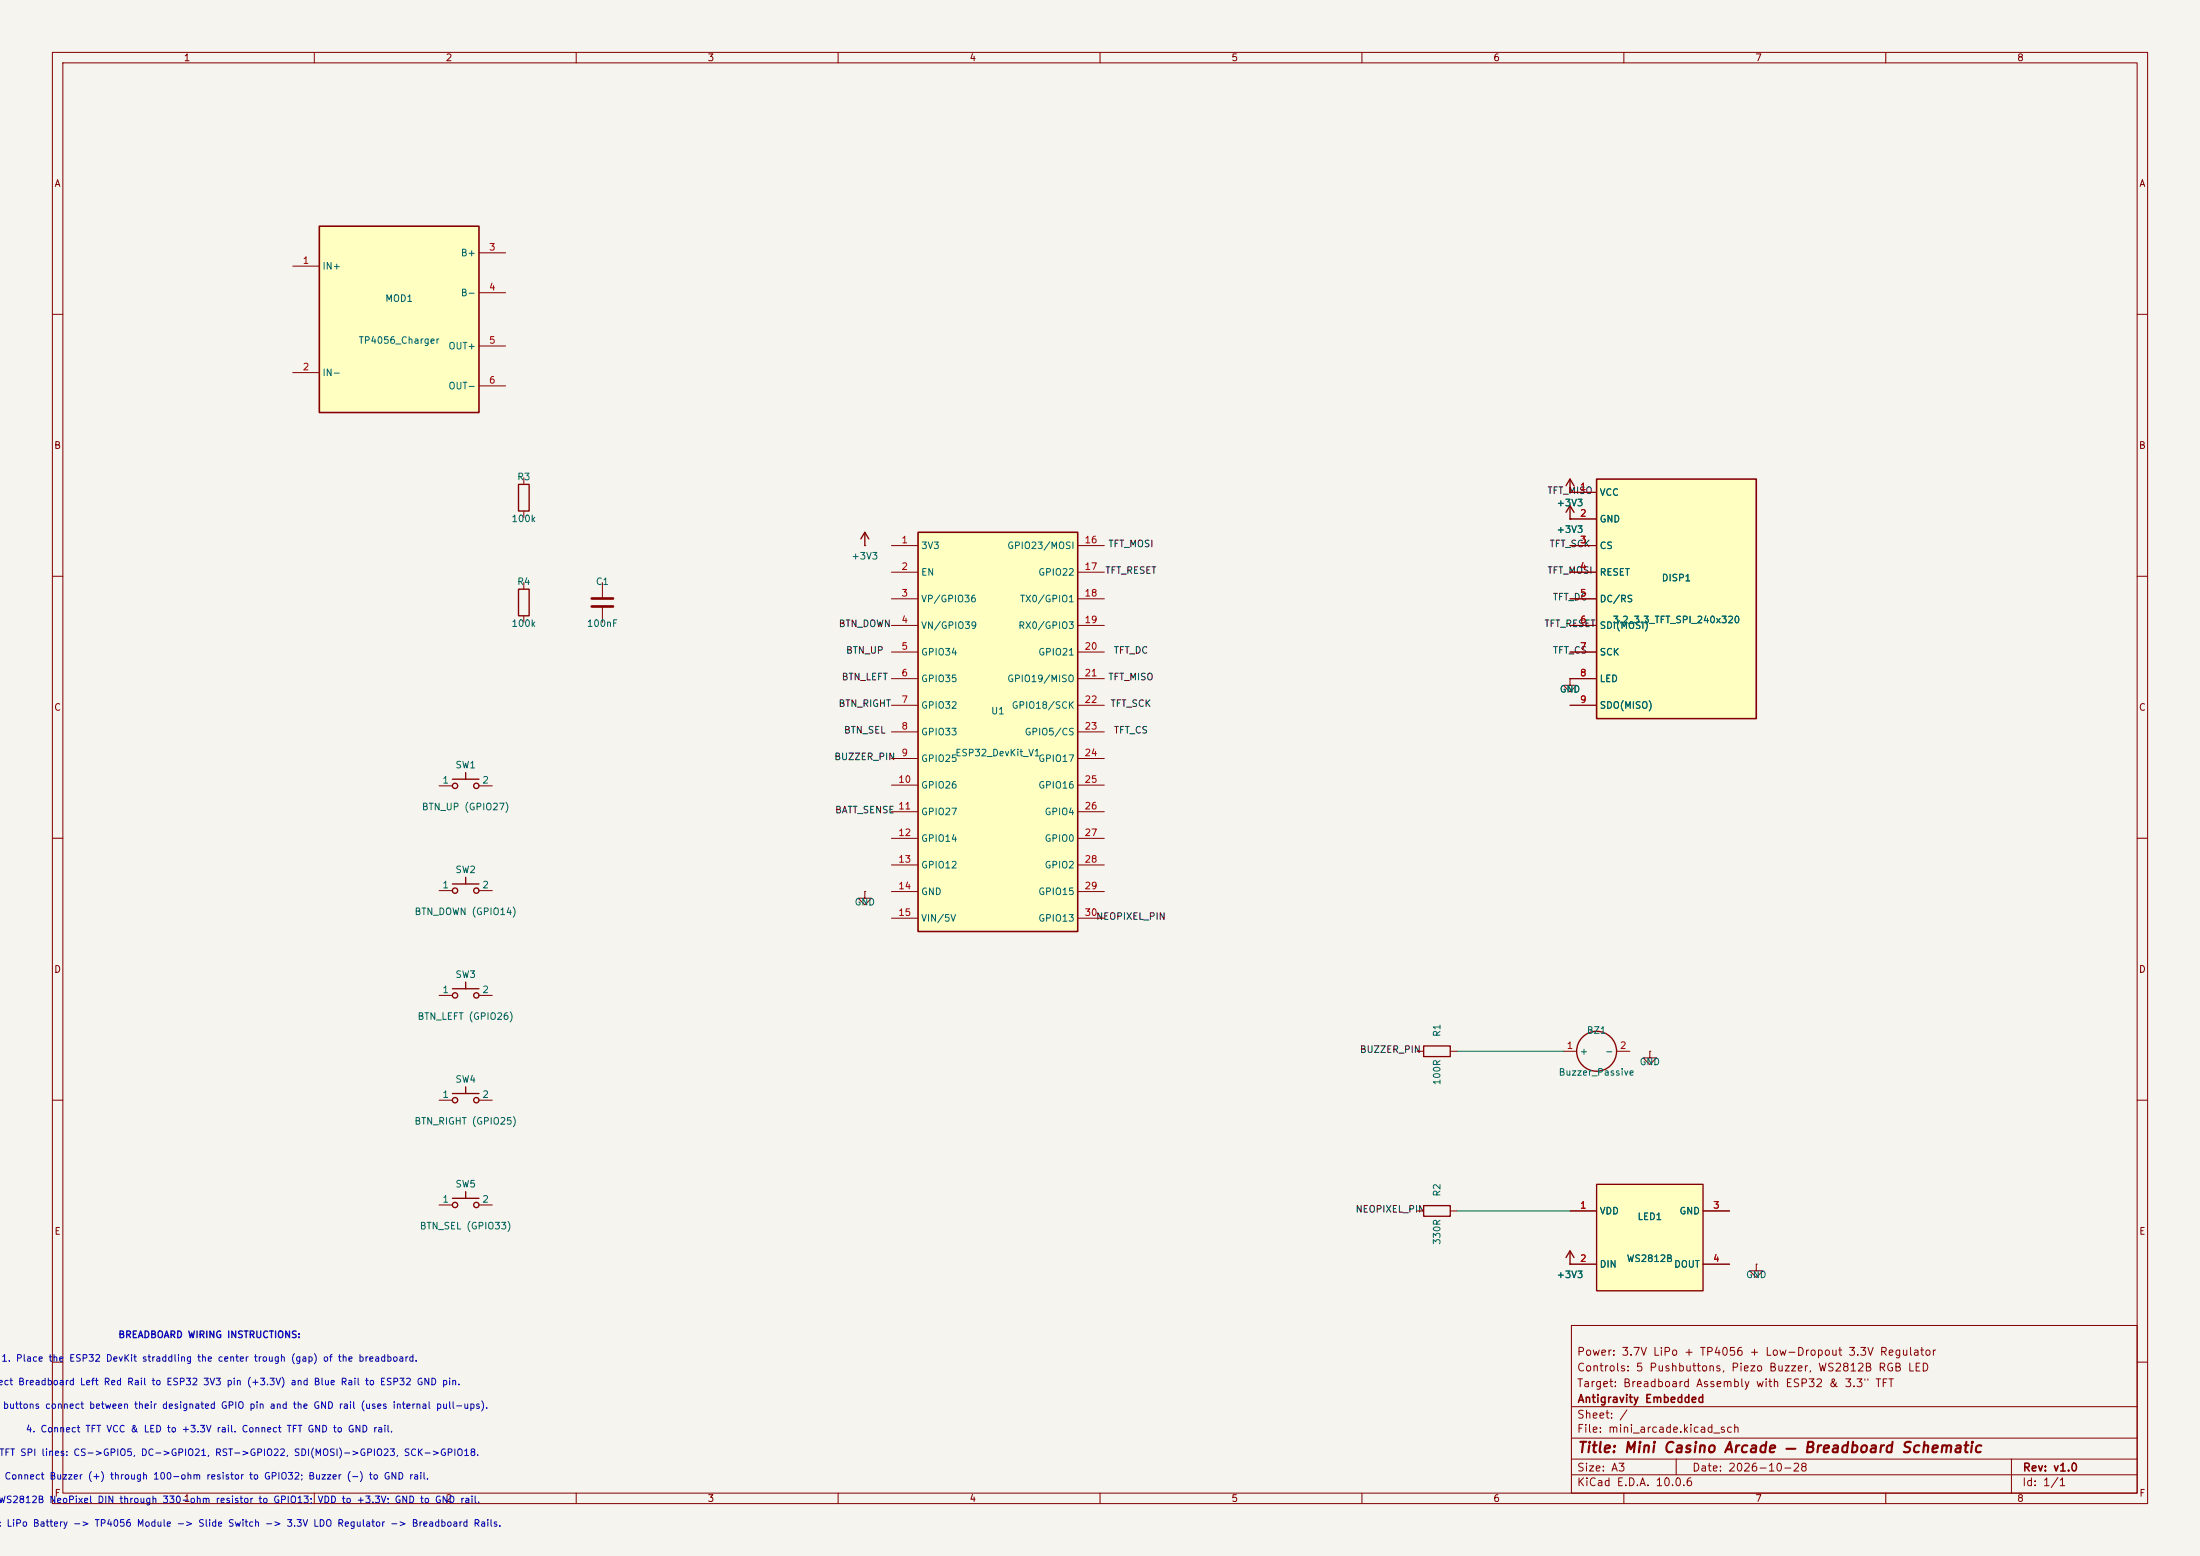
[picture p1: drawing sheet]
<svg xmlns="http://www.w3.org/2000/svg" width="420mm" height="297mm" viewBox="0 0 420 297" stroke-linecap="round" stroke-linejoin="round" font-family="sans-serif">
<path d="M0 0h420v297h-420z" fill="#f5f4ef" stroke="#f5f4ef" stroke-width=".19"/>
<g fill="none" stroke="#840000" stroke-width=".19">
<path d="M10 10h400v277h-400zM12 12h396v273h-396zM60 10v2M110 10v2M160 10v2M210 10v2M260 10v2M310 10v2M360 10v2M10 60h2M408 60h2M10 110h2"/>
<path d="M408 110h2M10 160h2M408 160h2M10 210h2M408 210h2M300 253h108v32h-108zM10 260h2M300 278.5h108M300 274.5h108M300 268.5h108M320 278.5v3M384 278.5v6.5"/>
<path d="M408 260h2M60 285v2M110 285v2M160 285v2M210 285v2M260 285v2M300 281.5h108M310 285v2M360 285v2"/>
</g>
<path d="M175.3 101.6h30.4v76.2h-30.4z" fill="#ffffc2"/>
<path d="M175.3 101.6h30.4v76.2h-30.4z" fill="none" stroke="#840000" stroke-width=".3"/>
<g fill="none" stroke="#840000" stroke-width=".19">
<path d="M299.7 94h.1M299.7 99.1h.1M170.2 104.1h5.1M170.2 109.2h5.1M170.2 114.3h5.1M170.2 119.4h5.1M205.7 104.1h5.1M205.7 109.2h5.1M205.7 114.3h5.1M205.7 119.4h5.1M170.2 124.5h5.1M170.2 129.5h5.1"/>
<path d="M170.2 134.6h5.1M170.2 139.7h5.1M205.7 124.5h5.1M205.7 129.5h5.1M205.7 134.6h5.1M205.7 139.7h5.1M299.7 129.5v1.3h1.3l-1.3 1.3-1.3-1.3h1.3M299.7 129.5h.1M170.2 144.8h5.1M170.2 149.9h5.1M170.2 154.9h5.1M205.7 144.8h5.1"/>
<path d="M205.7 149.9h5.1M205.7 154.9h5.1M165.1 170.2v1.3h1.3l-1.3 1.2-1.3-1.2h1.3M165.1 170.2h.1M170.2 160h5.1M170.2 165.1h5.1M170.2 170.2h5.1M170.2 175.3h5.1M205.7 160h5.1M205.7 165.1h5.1M205.7 170.2h5.1M205.7 175.3h5.1"/>
<path d="M83.8 190h2.6M91.4 190h2.6M270.5 200.7h1.3M276.9 200.7h1.2"/>
</g>
<g fill="none" stroke="#840000" stroke-width=".25">
<path d="M299 92.7l.7-1.3 .8 1.3M299 97.8l.7-1.3 .8 1.3M299.7 91.4v2.6M299.7 96.5v2.6M86.4 188.7h5M88.9 187.5v1.2M271.8 199.6h5.1v2.1h-5.1z"/>
<circle cx="86.9" cy="190" r=".51"/>
<circle cx="90.9" cy="190" r=".51"/>
</g>
<path d="M304.8 91.4h30.5v45.8h-30.5z" fill="#ffffc2"/>
<path d="M304.8 91.4h30.5v45.8h-30.5z" fill="none" stroke="#840000" stroke-width=".3"/>
<path d="M299.7 94h5.1M299.7 99.1h5.1M299.7 104.1h5.1M299.7 109.2h5.1M299.7 114.3h5.1M299.7 119.4h5.1M299.7 124.5h5.1M299.7 129.5h5.1M299.7 134.6h5.1M298.4 200.7h2.6M308.6 200.7h2.5" fill="none" stroke="#840000" stroke-width=".19"/>
<circle cx="304.8" cy="200.7" r="3.8" fill="none" stroke="#840000" stroke-width=".25"/>
<path d="M304.8 226.1h20.3v20.3h-20.3z" fill="#ffffc2"/>
<g fill="none" stroke="#840000" stroke-width=".25">
<path d="M86.4 148.7h5M88.9 147.5v1.2M86.4 168.7h5M88.9 167.5v1.2M86.4 208.7h5M88.9 207.5v1.2M86.4 228.7h5M88.9 227.5v1.2M271.8 230.1h5.1v2.1h-5.1zM299.7 238.8v2.5M304.8 226.1h20.3v20.3h-20.3zM299 240l.7-1.2 .8 1.2"/>
<circle cx="86.9" cy="150" r=".51"/>
<circle cx="90.9" cy="150" r=".51"/>
<circle cx="86.9" cy="170" r=".51"/>
<circle cx="90.9" cy="170" r=".51"/>
<circle cx="86.9" cy="210" r=".51"/>
<circle cx="90.9" cy="210" r=".51"/>
<circle cx="86.9" cy="230" r=".51"/>
<circle cx="90.9" cy="230" r=".51"/>
</g>
<g fill="none" stroke="#840000" stroke-width=".19">
<path d="M83.8 150h2.6M91.4 150h2.6M83.8 170h2.6M91.4 170h2.6M83.8 210h2.6M91.4 210h2.6M315 200.7v1.2h1.2l-1.2 1.3-1.3-1.3h1.3M315 200.7h.1M83.8 230h2.6M91.4 230h2.6M270.5 231.1h1.3M276.9 231.1h1.2"/>
<path d="M299.7 231.1h5.1M325.1 231.1h5.1M299.7 241.3h.1M299.7 241.3h5.1M325.1 241.3h5.1M335.3 241.3v1.3h1.2l-1.2 1.2-1.3-1.2h1.3M335.3 241.3h.1"/>
</g>
<path d="M61 43.2h30.4v35.5h-30.4z" fill="#ffffc2"/>
<path d="M61 43.2h30.4v35.5h-30.4z" fill="none" stroke="#840000" stroke-width=".3"/>
<g fill="none" stroke="#840000" stroke-width=".19">
<path d="M55.9 50.8h5.1M91.4 48.3h5.1M91.4 55.9h5.1M55.9 71.1h5.1M91.4 66h5.1M91.4 73.7h5.1M100 91.2v1.3M100 97.5v1.3M299.7 94h.1M299.7 99.1h.1M299.7 94h5.1M299.7 99.1h5.1"/>
<path d="M100 111.2v1.3M100 117.5v1.3M115 111.2v3M115 115.8v3M165.1 104.1h.1M299.7 104.1h5.1M299.7 109.2h5.1M299.7 114.3h5.1M299.7 119.4h5.1M299.7 129.5h.1M299.7 124.5h5.1M299.7 129.5h5.1"/>
<path d="M299.7 134.6h5.1M299.7 231.1h5.1M325.1 231.1h5.1M299.7 241.3h.1M299.7 241.3h5.1M325.1 241.3h5.1"/>
</g>
<path d="M99 92.5h2v5h-2zM99 112.5h2v5h-2zM164.3 102.9l.8-1.3 .8 1.3M165.1 101.6v2.5" fill="none" stroke="#840000" stroke-width=".25"/>
<path d="M113 114.2h4M113 115.8h4" fill="none" stroke="#840000" stroke-width=".51"/>
<path d="M278.1 200.7h20.3M278.1 231.1h21.6" fill="none" stroke="#009600" stroke-width=".19"/>
<text font-size="2" fill="#840000" x="301" y="277.8">Title: Mini Casino Arcade — Breadboard Schematic</text>
<g font-size="1.5" fill="#840000">
<text x="300.9" y="262.1">Controls: 5 Pushbuttons, Piezo Buzzer, WS2812B RGB LED</text>
<text x="300.9" y="259.1">Power: 3.7V LiPo + TP4056 + Low-Dropout 3.3V Regulator</text>
<text x="300.9" y="265.1">Target: Breadboard Assembly with ESP32 &amp; 3.3&quot; TFT</text>
<text x="301" y="268.1">Antigravity Embedded</text>
<text x="300.9" y="273.8">File: mini_arcade.kicad_sch</text>
<text x="300.9" y="271.1">Sheet: /</text>
<text x="300.9" y="281.2">Size: A3</text>
<text x="322.9" y="281.2">Date: 2026-10-28</text>
<text x="386" y="281.2">Rev: v1.0</text>
<text x="300.9" y="284">KiCad E.D.A. 10.0.6</text>
<text x="385.9" y="284">Id: 1/1</text>
</g>
<g font-size="1.3" fill="#840000">
<text x="35" y="12">1</text>
<text x="85" y="12">2</text>
<text x="135" y="12">3</text>
<text x="185" y="12">4</text>
<text x="235" y="12">5</text>
<text x="285" y="12">6</text>
<text x="335" y="12">7</text>
<text x="385" y="12">8</text>
<text x="10.3" y="36">A</text>
<text x="408.3" y="36">A</text>
<text x="10.2" y="86">B</text>
<text x="408.2" y="86">B</text>
<text x="10.2" y="136">C</text>
<text x="408.2" y="136">C</text>
<text x="10.2" y="186">D</text>
<text x="408.2" y="186">D</text>
<text x="10.3" y="236">E</text>
<text x="408.3" y="236">E</text>
<text x="10.3" y="286">F</text>
<text x="35" y="287">1</text>
<text x="85" y="287">2</text>
<text x="135" y="287">3</text>
<text x="185" y="287">4</text>
<text x="235" y="287">5</text>
<text x="285" y="287">6</text>
<text x="335" y="287">7</text>
<text x="385" y="287">8</text>
<text x="408.3" y="286">F</text>
</g>
<g font-size="1.3" fill="#a90000">
<text x="57.7" y="50.7">1</text>
<text x="93.2" y="48.1">3</text>
<text x="93.2" y="55.7">4</text>
<text x="93.2" y="65.9">5</text>
<text x="57.7" y="71">2</text>
<text x="93.2" y="73.5">6</text>
<text x="301.5" y="93.8">1</text>
<text x="301.5" y="98.9">2</text>
<text x="172" y="104">1</text>
<text x="206.9" y="104">16</text>
<text x="301.5" y="104">3</text>
<text x="172" y="109.1">2</text>
<text x="206.9" y="109.1">17</text>
<text x="301.5" y="109.1">4</text>
<text x="172" y="114.2">3</text>
<text x="172" y="119.2">4</text>
<text x="206.9" y="114.2">18</text>
<text x="206.9" y="119.2">19</text>
<text x="301.5" y="114.2">5</text>
<text x="301.5" y="119.2">6</text>
<text x="172" y="124.3">5</text>
<text x="206.9" y="124.3">20</text>
<text x="301.5" y="124.3">7</text>
<text x="172" y="129.4">6</text>
<text x="206.9" y="129.4">21</text>
<text x="301.5" y="129.4">8</text>
<text x="172" y="134.5">7</text>
<text x="206.9" y="134.5">22</text>
<text x="301.5" y="134.5">9</text>
<text x="172" y="139.6">8</text>
<text x="206.9" y="139.6">23</text>
<text x="171.4" y="149.7">10</text>
<text x="172" y="144.6">9</text>
<text x="206.9" y="144.6">24</text>
<text x="206.9" y="149.7">25</text>
<text x="171.4" y="154.8">11</text>
<text x="206.9" y="154.8">26</text>
<text x="171.4" y="159.9">12</text>
<text x="206.9" y="159.9">27</text>
<text x="171.4" y="165">13</text>
<text x="206.9" y="165">28</text>
<text x="171.4" y="170">14</text>
<text x="206.9" y="170">29</text>
<text x="171.4" y="175.1">15</text>
<text x="206.9" y="175.1">30</text>
<text x="299" y="200.5">1</text>
<text x="309.1" y="200.5">2</text>
<text x="301.5" y="231">1</text>
<text x="326.9" y="231">3</text>
<text x="301.5" y="241.2">2</text>
<text x="326.9" y="241.2">4</text>
</g>
<g font-size="1.3" fill="#006464">
<text x="61.4" y="51.8">IN+</text>
<text x="87.9" y="49.2">B+</text>
<text x="73.4" y="57.9">MOD1</text>
<text x="87.9" y="56.8">B-</text>
<text x="68.4" y="65.9">TP4056_Charger</text>
<text x="85.5" y="67">OUT+</text>
<text x="61.4" y="72.1">IN-</text>
<text x="85.5" y="74.6">OUT-</text>
<text x="98.6" y="92">R3</text>
<text x="305.3" y="94.9">VCC</text>
<text x="97.5" y="100">100k</text>
<text x="297.1" y="96.9">+3V3</text>
<text x="305.3" y="100">GND</text>
<text x="162.4" y="107.1">+3V3</text>
<text x="175.7" y="105.1">3V3</text>
<text x="192.2" y="105.1">GPIO23/MOSI</text>
<text x="297.1" y="102">+3V3</text>
<text x="305.3" y="105.1">CS</text>
<text x="98.6" y="112">R4</text>
<text x="113.6" y="112">C1</text>
<text x="175.7" y="110.2">EN</text>
<text x="198.1" y="110.2">GPIO22</text>
<text x="305.3" y="110.2">RESET</text>
<text x="317.1" y="111.3">DISP1</text>
<text x="97.5" y="120">100k</text>
<text x="111.9" y="120">100nF</text>
<text x="175.7" y="115.3">VP/GPIO36</text>
<text x="194.6" y="115.3">TX0/GPIO1</text>
<text x="305.3" y="115.3">DC/RS</text>
<text x="307.8" y="119.3">3.2_3.3_TFT_SPI_240x320</text>
<text x="175.7" y="120.3">VN/GPIO39</text>
<text x="175.7" y="125.4">GPIO34</text>
<text x="194.3" y="120.3">RX0/GPIO3</text>
<text x="198.1" y="125.4">GPIO21</text>
<text x="305.3" y="120.3">SDI(MOSI)</text>
<text x="305.3" y="125.4">SCK</text>
<text x="175.7" y="130.5">GPIO35</text>
<text x="192.2" y="130.5">GPIO19/MISO</text>
<text x="305.3" y="130.5">LED</text>
<text x="175.7" y="135.6">GPIO32</text>
<text x="189.1" y="136.7">U1</text>
<text x="193" y="135.6">GPIO18/SCK</text>
<text x="297.7" y="132.5">GND</text>
<text x="305.3" y="135.6">SDO(MISO)</text>
<text x="175.7" y="140.7">GPIO33</text>
<text x="195.5" y="140.7">GPIO5/CS</text>
<text x="84.4" y="149.9">1</text>
<text x="86.8" y="147">SW1</text>
<text x="92" y="149.9">2</text>
<text x="175.7" y="145.7">GPIO25</text>
<text x="182.3" y="144.7">ESP32_DevKit_V1</text>
<text x="198.1" y="145.7">GPIO17</text>
<text x="80.4" y="155">BTN_UP (GPIO27)</text>
<text x="175.7" y="150.8">GPIO26</text>
<text x="175.7" y="155.9">GPIO27</text>
<text x="198.1" y="150.8">GPIO16</text>
<text x="199.3" y="155.9">GPIO4</text>
<text x="175.7" y="161">GPIO14</text>
<text x="199.3" y="161">GPIO0</text>
<text x="86.8" y="167">SW2</text>
<text x="175.7" y="166.1">GPIO12</text>
<text x="199.3" y="166.1">GPIO2</text>
<text x="84.4" y="169.9">1</text>
<text x="92" y="169.9">2</text>
<text x="163" y="173.1">GND</text>
<text x="175.7" y="171.1">GND</text>
<text x="198.1" y="171.1">GPIO15</text>
<text x="79" y="175">BTN_DOWN (GPIO14)</text>
<text x="175.7" y="176.2">VIN/5V</text>
<text x="198.1" y="176.2">GPIO13</text>
<text x="84.4" y="189.9">1</text>
<text x="86.8" y="187">SW3</text>
<text x="92" y="189.9">2</text>
<text x="79.6" y="195">BTN_LEFT (GPIO26)</text>
<text x="302.8" y="197.6">BZ1</text>
<text x="275.3" y="198" transform="rotate(-90 275.3 198)">R1</text>
<text x="301.5" y="201.6">+</text>
<text x="306.3" y="201.6">-</text>
<text x="312.9" y="203.6">GND</text>
<text x="84.4" y="209.9">1</text>
<text x="86.8" y="207">SW4</text>
<text x="92" y="209.9">2</text>
<text x="275.3" y="207.2" transform="rotate(-90 275.3 207.2)">100R</text>
<text x="297.4" y="205.6">Buzzer_Passive</text>
<text x="79" y="215">BTN_RIGHT (GPIO25)</text>
<text x="86.8" y="227">SW5</text>
<text x="84.4" y="229.9">1</text>
<text x="92" y="229.9">2</text>
<text x="275.3" y="228.5" transform="rotate(-90 275.3 228.5)">R2</text>
<text x="305.3" y="232.1">VDD</text>
<text x="312.5" y="233.2">LED1</text>
<text x="320.5" y="232.1">GND</text>
<text x="80" y="235">BTN_SEL (GPIO33)</text>
<text x="275.3" y="237.7" transform="rotate(-90 275.3 237.7)">330R</text>
<text x="297.1" y="244.3">+3V3</text>
<text x="305.3" y="242.3">DIN</text>
<text x="310.4" y="241.2">WS2812B</text>
<text x="319.5" y="242.3">DOUT</text>
<text x="333.2" y="244.3">GND</text>
</g>
<g font-size="1.3" fill="#0f0f0f">
<text x="295.3" y="94.6">TFT_MISO</text>
<text x="211.5" y="104.8">TFT_MOSI</text>
<text x="295.7" y="104.8">TFT_SCK</text>
<text x="210.9" y="109.8">TFT_RESET</text>
<text x="295.3" y="109.8">TFT_MOSI</text>
<text x="160" y="120">BTN_DOWN</text>
<text x="294.7" y="120">TFT_RESET</text>
<text x="296.3" y="114.9">TFT_DC</text>
<text x="161.4" y="125.1">BTN_UP</text>
<text x="212.5" y="125.1">TFT_DC</text>
<text x="296.4" y="125.1">TFT_CS</text>
<text x="160.6" y="130.2">BTN_LEFT</text>
<text x="211.5" y="130.2">TFT_MISO</text>
<text x="160" y="135.2">BTN_RIGHT</text>
<text x="211.9" y="135.2">TFT_SCK</text>
<text x="161" y="140.3">BTN_SEL</text>
<text x="212.5" y="140.3">TFT_CS</text>
<text x="159.2" y="145.4">BUZZER_PIN</text>
<text x="159.3" y="155.6">BATT_SENSE</text>
<text x="209.2" y="175.9">NEOPIXEL_PIN</text>
<text x="259.5" y="201.3">BUZZER_PIN</text>
<text x="258.7" y="231.8">NEOPIXEL_PIN</text>
</g>
<g font-size="1.3" fill="#0000c2">
<text x="22.5" y="255.7">BREADBOARD WIRING INSTRUCTIONS:</text>
<text x=".1" y="260.2">1. Place the</text>
<text x="13.1" y="260.2">ESP32 DevKit straddling the center trough (gap) of the breadboard.</text>
<text x="-.5" y="264.7">ect Breadboard Left Red Rail to ESP32 3V3 pin (+3.3V) and Blue Rail to ESP32 GND pin.</text>
<text x=".4" y="269.2">buttons connect between their designated GPIO pin and the GND rail (uses internal pull-ups).</text>
<text x="4.8" y="273.7">4. Connect TFT VCC &amp; LED to +3.3V rail. Connect TFT GND to GND rail.</text>
<text x="-.3" y="278.2">TFT SPI lines: CS-&gt;GPIO5, DC-&gt;GPIO21, RST-&gt;GPIO22, SDI(MOSI)-&gt;GPIO23, SCK-&gt;GPIO18.</text>
<text x="-.4" y="287.2">WS2812B NeoPixel DIN through 330-ohm resistor to GPIO13; VDD to +3.3V; GND to GND rail.</text>
<text x=".7" y="282.7">Connect Buzzer (+) through 100-ohm resistor to GPIO32; Buzzer (-) to GND rail.</text>
<text x="-.4" y="291.7">:</text>
<text x="1.1" y="291.7">LiPo Battery -&gt; TP4056 Module -&gt; Slide Switch -&gt; 3.3V LDO Regulator -&gt; Breadboard Rails.</text>
</g>
</svg>
